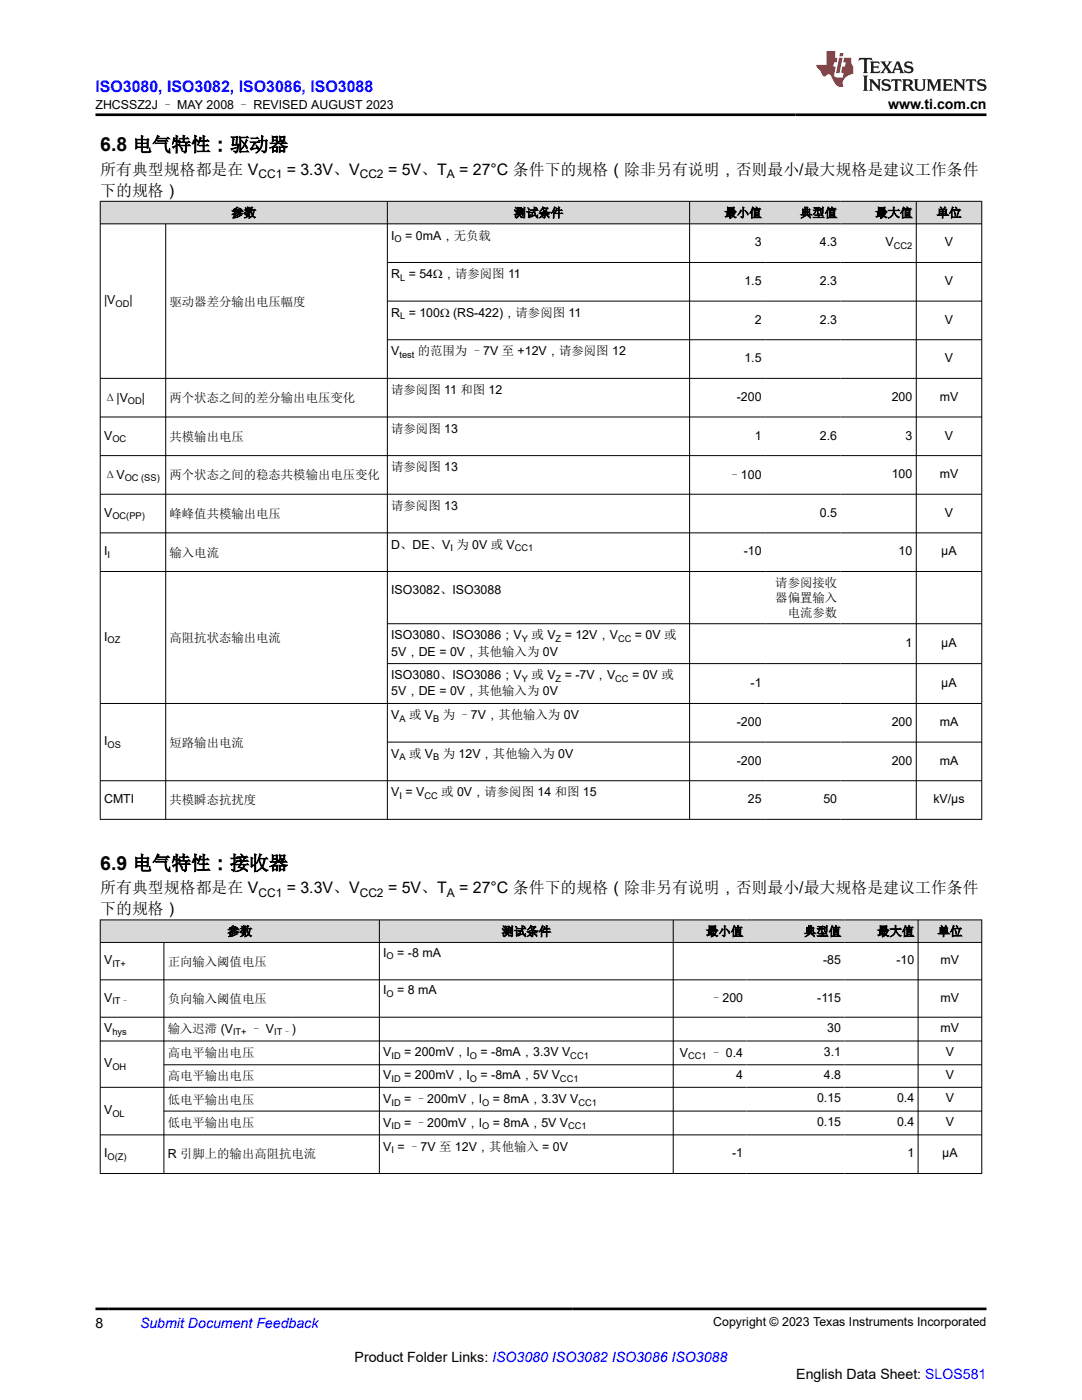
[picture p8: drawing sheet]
<svg xmlns="http://www.w3.org/2000/svg" width="216mm" height="279mm" viewBox="0 0 216 279" stroke-linecap="round" stroke-linejoin="round" font-family="sans-serif">
<g fill="#d8d8d8">
<path d="M20 40.2h175.9v4.5h-175.9z" fill-rule="evenodd"/>
<path d="M20.1 40.2h57.1v4.4h-57.1z" fill-rule="evenodd"/>
<path d="M77.4 40.2h60.1v4.4h-60.1z" fill-rule="evenodd"/>
<path d="M137.7 40.2h15v4.4h-15z" fill-rule="evenodd"/>
<path d="M152.7 40.2h15.1v4.4h-15.1z" fill-rule="evenodd"/>
<path d="M167.8 40.2h15v4.4h-15z" fill-rule="evenodd"/>
<path d="M182.9 40.2h12.9v4.4h-12.9z" fill-rule="evenodd"/>
</g>
<g fill="none" stroke="#000" stroke-width=".2">
<path d="M19.9 40.2h176.1M19.9 44.7h176.1M20 40.1v123.5M33.1 44.7v118.9M77.3 40.1v123.5M77.3 52.4h118.7M137.6 40.1v123.5M182.8 40.1v123.5M195.9 40.1v123.5M77.3 60.1h118.7M77.3 67.8h118.7M196 75.5h-176.1"/>
<path d="M19.9 83.2h176.1M19.9 90.9h176.1M19.9 98.6h176.1M19.9 106.3h176.1M19.9 114.1h176.1M77.3 124.5h118.7M77.3 132.4h118.7M19.9 140.4h176.1M19.9 155.8h176.1M77.3 148.1h118.7M19.9 163.5h176.1"/>
</g>
<g fill="#d8d8d8">
<path d="M20 183.6h175.9v4.5h-175.9z" fill-rule="evenodd"/>
<path d="M20.1 183.7h55.5v4.3h-55.5z" fill-rule="evenodd"/>
<path d="M75.8 183.7h58.5v4.3h-58.5z" fill-rule="evenodd"/>
<path d="M134.4 183.7h14.6v4.3h-14.6z" fill-rule="evenodd"/>
<path d="M149 183.7h19.5v4.3h-19.5z" fill-rule="evenodd"/>
<path d="M168.5 183.7h14.6v4.3h-14.6z" fill-rule="evenodd"/>
<path d="M183.3 183.7h12.5v4.3h-12.5z" fill-rule="evenodd"/>
</g>
<g fill="none" stroke="#000" stroke-width=".2">
<path d="M19.9 183.6h176.1M19.9 188.1h176.1M19.9 195.5h176.1M20 183.5v50.8M32.7 188.1v46.2M75.7 183.5v50.8M134.3 183.5v50.8M183.2 183.5v50.8M195.9 183.5v50.8M19.9 203h176.1M19.9 207.8h176.1M19.9 217h176.1"/>
<path d="M32.7 212.5h163.3M19.9 234.2h176.1M32.7 221.7h163.3M196 226.5h-176.1"/>
</g>
<path d="M171.5 11.6l-.2 .5 .5-.2h.6v.1v2.2l-.2 .4h1l-.2-.4v-2.2v-.1h.5l.6 .2-.2-.5zM173.6 12.3l.2 .4v1.5l-.2 .4h1.9l.1-.6a1.08 1.08 0 0 1-1.3 .2v-.7h.6l.4 .2v-.7l-.4 .2h-.6v-.5l.2-.2a1 1 0 0 1 1 .3l-.1-.5zM175.7 12.3l.9 1.1-1 1.2h.9l-.2-.2 .5-.8 .4 .8-.2 .2h1.6l-.2-.2 .2-.5h.9l.1 .5-.1 .2h.9l-.2-.3-.8-2h-.5l-.9 2.2-.9-1.1 .9-1.1h-.8l.2 .2-.4 .6-.4-.6 .2-.2zM179 12.7l.4 1h-.7zM180.7 12.4a.65 .65 0 0 0-.2 .7 .65 .65 0 0 0 .6 .5l.6 .1 .1 .3a.79 .79 0 0 1-.7 .4 .79 .79 0 0 1-.7-.5l.1 .7 .2-.1a.93 .93 0 0 0 1.1 .1 .93 .93 0 0 0 .4-1 1.46 1.46 0 0 0-1.2-.6l-.1-.3a1.09 1.09 0 0 1 1.2 .2l-.2-.6-.1 .1-.5-.2zM172.2 15.1l.2 .4v2.2l-.2 .4h1l-.2-.4v-2.2l.2-.4zM173.4 15.8l.2 .4v1.5l-.2 .4h.8l-.3-.4 .1-1.3 1.6 1.8v-2l.2-.4h-.7l.1 .2 .1 1.1-1.2-1.3zM176.2 15.9a.65 .65 0 0 0-.2 .8 .65 .65 0 0 0 .6 .4l.6 .2 .1 .2a.79 .79 0 0 1-.7 .4 .79 .79 0 0 1-.7-.5l.1 .7 .2-.1a.93 .93 0 0 0 1.1 .1 .93 .93 0 0 0 .4-.9 1.46 1.46 0 0 0-1.2-.6l-.1-.4a1.09 1.09 0 0 1 1.2 .2l-.1-.6-.2 .1-.5-.1zM177.9 15.8l-.1 .6a.63 .63 0 0 1 .8-.3v1.6l-.3 .4h1l-.2-.4v-1.6a.66 .66 0 0 1 .8 .3l-.1-.6zM180 15.8l.2 .4v1.5l-.2 .4h1l-.2-.2-.1-.7h.5l.1 .2a.79 .79 0 0 0 1.2 .6l-1-.9a.61 .61 0 0 0 .6-.6 .61 .61 0 0 0-.5-.7zM180.8 16.1h.1a.47 .47 0 0 1 .5 .1 .47 .47 0 0 1 .1 .5l-.1 .1-.7 .1zM182.3 15.8l.2 .2a2.27 2.27 0 0 0 .4 2 1.04 1.04 0 0 0 1.7-.7v-1.3l.2-.2h-.8l.2 .4v1.1a.6 .6 0 0 1-.6 .6 .6 .6 0 0 1-.6-.6v-1.1l.3-.4zM184.9 15.8l.2 .4v1.5l-.2 .4h.8l-.3-.4v-1.4l.9 1.9 .9-1.9v1.4l-.3 .4h1l-.2-.4v-1.5l.2-.4h-.8l-.7 1.5-.6-1.5zM188.1 15.8l.2 .4v1.5l-.2 .4h1.9l.1-.6a1.09 1.09 0 0 1-1.3 .2v-.7h.6l.4 .2v-.6l-.4 .2h-.6v-.6l.2-.1a1.01 1.01 0 0 1 1 .3l-.1-.6zM190.2 15.8l.3 .4v1.5l-.3 .4h.8l-.2-.4v-1.3l1.6 1.8v-2l.2-.4h-.7l.2 .2v1.1l-1.2-1.3zM192.8 15.8l-.1 .6a.63 .63 0 0 1 .8-.3v1.6l-.3 .4h1l-.2-.4v-1.6a.66 .66 0 0 1 .8 .3l-.1-.6zM195.2 15.9a.65 .65 0 0 0-.2 .8 .65 .65 0 0 0 .6 .4l.6 .2 .2 .2a.79 .79 0 0 1-.7 .4 .79 .79 0 0 1-.7-.5l.1 .7 .2-.1a.93 .93 0 0 0 1 .1 .93 .93 0 0 0 .5-.9 1.46 1.46 0 0 0-1.3-.6v-.4a1.09 1.09 0 0 1 1.2 .2l-.2-.6-.2 .1-.5-.1z" fill="#231f20"/>
<path d="M164.9 10.2v2.8h-2l.1 .3 .8 1a.95 .95 0 0 0 1 .9 .59 .59 0 0 1 .5-.4 .59 .59 0 0 1 .5 .4l.4 .7a1.59 1.59 0 0 0 2.1 1.4 1.61 1.61 0 0 1 1-2.3l1-.3-.1-1.5a1.59 1.59 0 0 1-.3-1.7h-1.5l-.2 .9h.6l-.2 .9h-.5l-.2 1v.2l.4 .1-.1 .9h-.7a.73 .73 0 0 1-1-.7l.3-1.5h-.5l.1-.9h.5l.2-.9h-.5v-1.3zM167.4 11.5l-.6 3.1h.7l.6-3.1zM167.6 10.6l-.1 .6h.7l.1-.6z" fill="#ed1c24"/>
<path d="M19.1 22.9h177.8M19.1 261.2h177.8" fill="none" stroke="#000" stroke-width=".53"/>
<g font-size="3.9">
<text x="20" y="30.2">6.8 电气特性：驱动器</text>
<text x="20" y="173.6">6.9 电气特性：接收器</text>
</g>
<text font-size="3.2" fill="#00f" x="19.1" y="18.3">ISO3080, ISO3082, ISO3086, ISO3088</text>
<g font-size="3.2">
<text x="20" y="34.9">所有典型规格都是在 V</text>
<text x="57.2" y="34.9">= 3.3V、V</text>
<text x="77.4" y="34.9">= 5V、T</text>
<text x="91.6" y="34.9">= 27°C 条件下的规格（除非另有说明，否则最小/最大规格是建议工作条件</text>
<text x="20" y="39">下的规格）</text>
<text x="20" y="178.3">所有典型规格都是在 V</text>
<text x="57.2" y="178.3">= 3.3V、V</text>
<text x="77.4" y="178.3">= 5V、T</text>
<text x="91.6" y="178.3">= 27°C 条件下的规格（除非另有说明，否则最小/最大规格是建议工作条件</text>
<text x="20" y="182.4">下的规格）</text>
</g>
<g font-size="2.8">
<text x="177.2" y="21.7">www.ti.com.cn</text>
<text x="19.1" y="265">8</text>
<text x="70.8" y="271.9">Product Folder Links: ISO3080 ISO3082 ISO3086 ISO3088</text>
<text x="158.9" y="275.3">English Data Sheet: SLOS581</text>
</g>
<text font-size="2.8" fill="#00f" x="27.9" y="265">Submit Document Feedback</text>
<g font-size="2.5">
<text x="19.1" y="21.8">ZHCSSZ2J – MAY 2008 – REVISED AUGUST 2023</text>
<text x="46.2" y="43.3">参数</text>
<text x="78.1" y="47.8">I</text>
<text x="80.9" y="47.8">= 0mA，无负载</text>
<text x="102.5" y="43.3">测试条件</text>
<text x="144.6" y="43.3">最小值</text>
<text x="159.6" y="43.3">典型值</text>
<text x="174.7" y="43.3">最大值</text>
<text x="186.9" y="43.3">单位</text>
<text x="150.6" y="49.2">3</text>
<text x="163.6" y="49.2">4.3</text>
<text x="176.7" y="49.2">V</text>
<text x="188.5" y="49.2">V</text>
<text x="78.1" y="55.5">R = 54Ω，请参阅图 11</text>
<text x="148.5" y="56.9">1.5</text>
<text x="163.6" y="56.9">2.3</text>
<text x="188.5" y="56.9">V</text>
<text x="20.8" y="60.7">|V</text>
<text x="25.8" y="60.7">|</text>
<text x="33.8" y="61">驱动器差分输出电压幅度</text>
<text x="78.1" y="63.2">R = 100Ω (RS-422)，请参阅图 11</text>
<text x="150.6" y="64.6">2</text>
<text x="163.6" y="64.6">2.3</text>
<text x="188.5" y="64.6">V</text>
<text x="78.1" y="70.9">V</text>
<text x="83.4" y="70.9">的范围为 –7V 至 +12V，请参阅图 12</text>
<text x="148.5" y="72.3">1.5</text>
<text x="188.5" y="72.3">V</text>
<text x="20.8" y="80.1">Δ|V</text>
<text x="28.3" y="80.1">|</text>
<text x="33.8" y="80.3">两个状态之间的差分输出电压变化</text>
<text x="78.1" y="78.6">请参阅图 11 和图 12</text>
<text x="147" y="80">-200</text>
<text x="177.9" y="80">200</text>
<text x="187.5" y="80">mV</text>
<text x="20.8" y="87.7">V</text>
<text x="33.8" y="88">共模输出电压</text>
<text x="78.1" y="86.4">请参阅图 13</text>
<text x="150.6" y="87.7">1</text>
<text x="163.6" y="87.7">2.6</text>
<text x="180.7" y="87.7">3</text>
<text x="188.5" y="87.7">V</text>
<text x="20.8" y="95.5">ΔV</text>
<text x="33.8" y="95.7">两个状态之间的稳态共模输出电压变化</text>
<text x="78.1" y="94.1">请参阅图 13</text>
<text x="145.4" y="95.5">–100</text>
<text x="177.9" y="95.4">100</text>
<text x="187.5" y="95.4">mV</text>
<text x="78.1" y="101.8">请参阅图 13</text>
<text x="20.8" y="103.1">V</text>
<text x="33.8" y="103.4">峰峰值共模输出电压</text>
<text x="163.6" y="103.1">0.5</text>
<text x="188.5" y="103.1">V</text>
<text x="20.8" y="110.8">I</text>
<text x="33.8" y="111.1">输入电流</text>
<text x="78.1" y="109.5">D、DE、V 为 0V 或 V</text>
<text x="148.4" y="110.8">-10</text>
<text x="179.3" y="110.8">10</text>
<text x="187.8" y="110.8">µA</text>
<text x="78.1" y="118.5">ISO3082、ISO3088</text>
<text x="154.7" y="117.2">请参阅接收</text>
<text x="154.7" y="120.2">器偏置输入</text>
<text x="157.2" y="123.1">电流参数</text>
<text x="20.8" y="127.9">I</text>
<text x="33.8" y="128.1">高阻抗状态输出电流</text>
<text x="78.1" y="130.8">5V，DE = 0V，其他输入为 0V</text>
<text x="78.1" y="127.6">ISO3080、ISO3086；V</text>
<text x="106.1" y="127.6">或 V</text>
<text x="112.7" y="127.6">= 12V，V</text>
<text x="126.7" y="127.6">= 0V 或</text>
<text x="180.7" y="129.1">1</text>
<text x="187.8" y="129.1">µA</text>
<text x="78.1" y="135.6">ISO3080、ISO3086；V</text>
<text x="106.1" y="135.6">或 V</text>
<text x="112.7" y="135.6">= -7V，V</text>
<text x="126.1" y="135.6">= 0V 或</text>
<text x="149.8" y="137.1">-1</text>
<text x="187.8" y="137.1">µA</text>
<text x="78.1" y="138.8">5V，DE = 0V，其他输入为 0V</text>
<text x="78.1" y="143.5">V</text>
<text x="81.6" y="143.5">或 V</text>
<text x="88.4" y="143.5">为 –7V，其他输入为 0V</text>
<text x="20.8" y="148.7">I</text>
<text x="33.8" y="149">短路输出电流</text>
<text x="147" y="144.9">-200</text>
<text x="177.9" y="144.9">200</text>
<text x="187.5" y="144.9">mA</text>
<text x="78.1" y="151.2">V</text>
<text x="81.6" y="151.2">或 V</text>
<text x="88.4" y="151.2">为 12V，其他输入为 0V</text>
<text x="147" y="152.6">-200</text>
<text x="177.9" y="152.6">200</text>
<text x="187.5" y="152.6">mA</text>
<text x="20.8" y="160.3">CMTI</text>
<text x="33.8" y="160.6">共模瞬态抗扰度</text>
<text x="78.1" y="158.9">V = V</text>
<text x="88" y="158.9">或 0V，请参阅图 14 和图 15</text>
<text x="149.2" y="160.3">25</text>
<text x="164.3" y="160.3">50</text>
<text x="186.3" y="160.3">kV/µs</text>
<text x="45.4" y="186.7">参数</text>
<text x="76.5" y="191">I</text>
<text x="79.3" y="191">= -8 mA</text>
<text x="100.1" y="186.7">测试条件</text>
<text x="140.9" y="186.7">最小值</text>
<text x="160.4" y="186.7">典型值</text>
<text x="175" y="186.7">最大值</text>
<text x="187.1" y="186.7">单位</text>
<text x="20.8" y="192.5">V</text>
<text x="33.5" y="192.7">正向输入阈值电压</text>
<text x="164.3" y="192.5">-85</text>
<text x="178.9" y="192.5">-10</text>
<text x="187.7" y="192.5">mV</text>
<text x="20.8" y="199.9">V</text>
<text x="33.5" y="200.2">负向输入阈值电压</text>
<text x="76.5" y="198.4">I</text>
<text x="79.3" y="198.4">= 8 mA</text>
<text x="141.7" y="200">–200</text>
<text x="163.1" y="199.9">-115</text>
<text x="187.7" y="199.9">mV</text>
<text x="20.8" y="206">V</text>
<text x="33.5" y="206.1">输入迟滞 (V</text>
<text x="49.9" y="206.1">– V</text>
<text x="58.2" y="206.1">)</text>
<text x="165.1" y="206">30</text>
<text x="187.7" y="206">mV</text>
<text x="20.8" y="213">V</text>
<text x="33.5" y="211">高电平输出电压</text>
<text x="33.5" y="215.6">高电平输出电压</text>
<text x="76.5" y="210.8">V</text>
<text x="76.5" y="215.4">V</text>
<text x="80.7" y="210.8">= 200mV，I</text>
<text x="80.7" y="215.4">= 200mV，I</text>
<text x="95.9" y="210.8">= -8mA，3.3V V</text>
<text x="95.9" y="215.4">= -8mA，5V V</text>
<text x="135.7" y="210.9">V</text>
<text x="141.7" y="210.9">– 0.4</text>
<text x="146.9" y="215.4">4</text>
<text x="164.4" y="210.8">3.1</text>
<text x="164.4" y="215.4">4.8</text>
<text x="188.7" y="210.8">V</text>
<text x="188.7" y="215.4">V</text>
<text x="33.5" y="220.3">低电平输出电压</text>
<text x="76.5" y="220.1">V</text>
<text x="80.7" y="220.1">= –200mV，I</text>
<text x="98.4" y="220.1">= 8mA，3.3V V</text>
<text x="163" y="220">0.15</text>
<text x="179" y="220">0.4</text>
<text x="188.7" y="220">V</text>
<text x="20.8" y="222.4">V</text>
<text x="33.5" y="225">低电平输出电压</text>
<text x="76.5" y="224.9">V</text>
<text x="80.7" y="224.9">= –200mV，I</text>
<text x="98.4" y="224.9">= 8mA，5V V</text>
<text x="163" y="224.8">0.15</text>
<text x="179" y="224.8">0.4</text>
<text x="188.7" y="224.8">V</text>
<text x="20.8" y="231">I</text>
<text x="33.5" y="231.1">R 引脚上的输出高阻抗电流</text>
<text x="76.5" y="229.6">V = –7V 至 12V，其他输入 = 0V</text>
<text x="146.1" y="231">-1</text>
<text x="181.1" y="231">1</text>
<text x="188" y="231">µA</text>
<text x="142.3" y="264.7">Copyright © 2023 Texas Instruments Incorporated</text>
</g>
<g font-size="2.4">
<text x="51.6" y="35.5">CC1</text>
<text x="71.8" y="35.5">CC2</text>
<text x="89.2" y="35.5">A</text>
<text x="51.6" y="179">CC1</text>
<text x="71.8" y="179">CC2</text>
<text x="89.2" y="179">A</text>
</g>
<g font-size="1.9">
<text x="78.7" y="48.3">O</text>
<text x="178.4" y="49.7">CC2</text>
<text x="79.8" y="56">L</text>
<text x="23.1" y="61.2">OD</text>
<text x="79.8" y="63.7">L</text>
<text x="79.7" y="71.4">test</text>
<text x="25.5" y="80.6">OD</text>
<text x="22.4" y="88.2">OC</text>
<text x="24.9" y="96">OC (SS)</text>
<text x="22.4" y="103.6">OC(PP)</text>
<text x="21.5" y="111.3">I</text>
<text x="89.9" y="110">I</text>
<text x="102.7" y="110">CC1</text>
<text x="21.5" y="128.4">OZ</text>
<text x="104.1" y="128.1">Y</text>
<text x="110.9" y="128.1">Z</text>
<text x="123.3" y="128.1">CC</text>
<text x="104.1" y="136.1">Y</text>
<text x="110.9" y="136.1">Z</text>
<text x="122.8" y="136.1">CC</text>
<text x="21.5" y="149.2">OS</text>
<text x="79.7" y="144">A</text>
<text x="86.4" y="144">B</text>
<text x="79.7" y="151.7">A</text>
<text x="86.4" y="151.7">B</text>
<text x="79.7" y="159.4">I</text>
<text x="84.7" y="159.4">CC</text>
<text x="77.2" y="191.5">O</text>
<text x="22.4" y="193">IT+</text>
<text x="22.4" y="200.4">IT–</text>
<text x="77.2" y="198.9">O</text>
<text x="22.4" y="206.5">hys</text>
<text x="46.5" y="206.6">IT+</text>
<text x="54.7" y="206.6">IT–</text>
<text x="22.4" y="213.5">OH</text>
<text x="78.1" y="211.3">ID</text>
<text x="78.1" y="215.9">ID</text>
<text x="93.8" y="211.3">O</text>
<text x="93.8" y="215.9">O</text>
<text x="111.7" y="215.9">CC1</text>
<text x="113.8" y="211.3">CC1</text>
<text x="137.3" y="211.4">CC1</text>
<text x="78.1" y="220.6">ID</text>
<text x="96.2" y="220.6">O</text>
<text x="115.4" y="220.6">CC1</text>
<text x="22.4" y="222.9">OL</text>
<text x="78.1" y="225.4">ID</text>
<text x="96.2" y="225.4">O</text>
<text x="113.4" y="225.4">CC1</text>
<text x="21.5" y="231.5">O(Z)</text>
<text x="78.1" y="230.1">I</text>
</g>
</svg>
